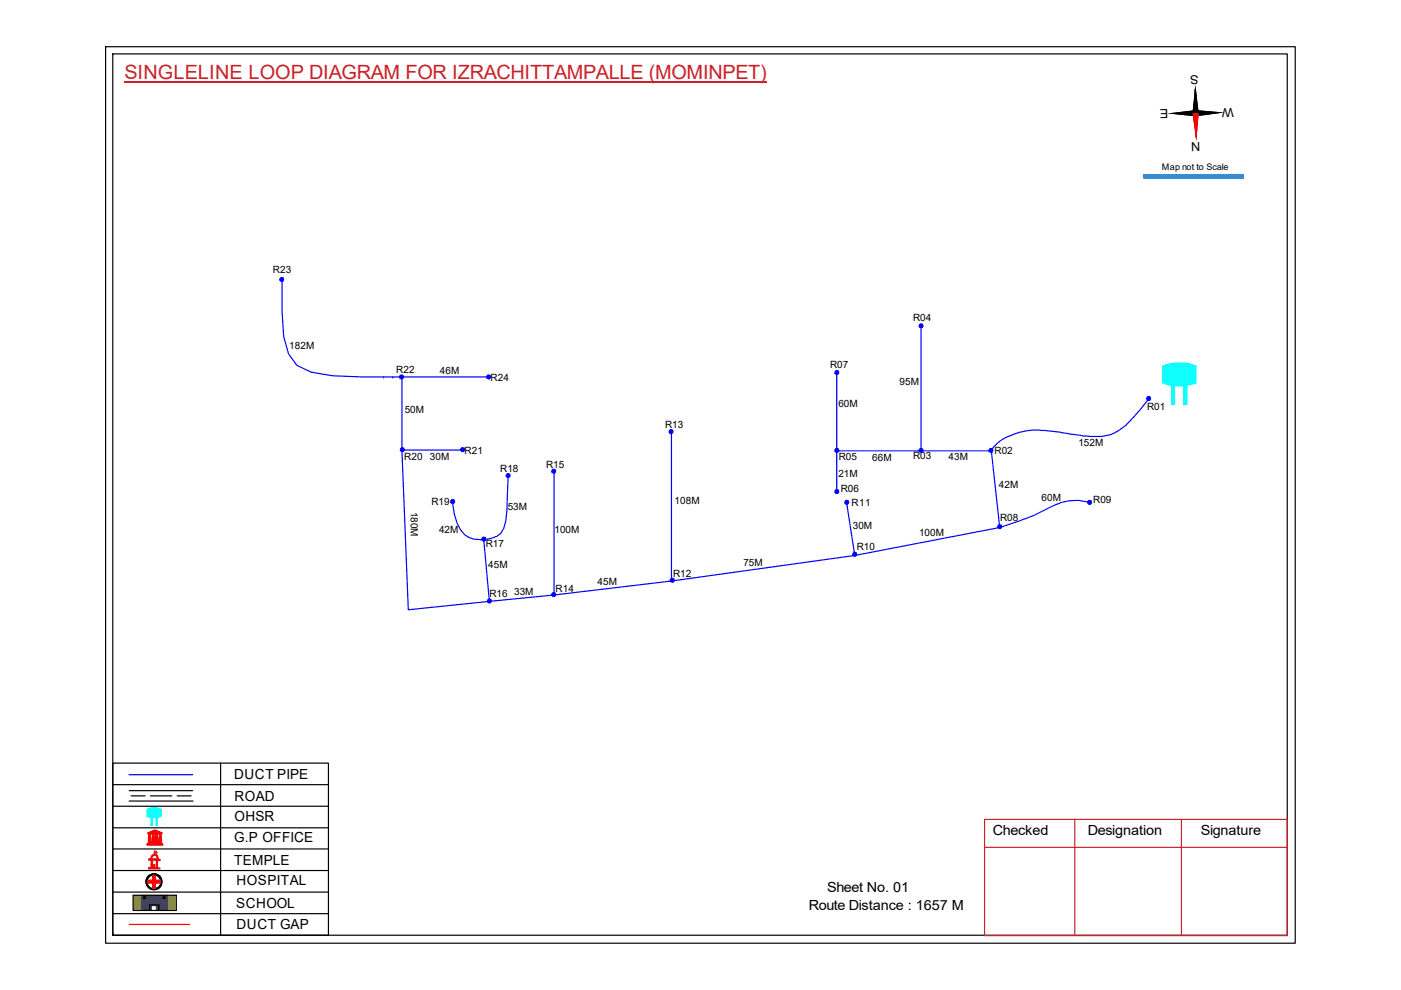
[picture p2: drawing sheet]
<svg xmlns="http://www.w3.org/2000/svg" width="297mm" height="210mm" viewBox="0 0 297 210" stroke-linecap="round" stroke-linejoin="round" font-family="sans-serif">
<path d="M251 81.6h.7v4.2h-.7z" fill-rule="evenodd" fill="#0ffffc"/>
<path d="M251 81.6h.7v4.2h-.7z" fill="none" stroke="#0ffffc" stroke-width=".21"/>
<path d="M248.4 81.5h.6v4.3h-.6z" fill-rule="evenodd" fill="#0ffffc"/>
<path d="M246.5 77.7a8.8 8.8 0 0 1 7-.1v3.6a9.6 9.6 0 0 1-7-.1zM248.4 81.5h.6v4.3h-.6z" fill="none" stroke="#0ffffc" stroke-width=".21"/>
<path d="M246.5 77.6a9.3 9.3 0 0 1 7 0v3.6a10 10 0 0 1-7 0z" fill-rule="evenodd" fill="#0ffffc"/>
<path d="M246.5 77.6a9.3 9.3 0 0 1 7 0v3.6a10 10 0 0 1-7 0z" fill="none" stroke="#0ffffc" stroke-width=".21"/>
<path d="M22.4 9.9h252.2v190.1h-252.2zM23.9 11.4h249v186.9h-249zM253.4 19l.2 10M23.9 197.8v.5" fill="none" stroke="#000" stroke-width=".25"/>
<path d="M208.7 173.7h64.2v24.7h-64.2zM208.7 179.7h64.2M227.9 173.7v24.7M250.5 173.7v24.7" fill="none" stroke="#cd2027" stroke-width=".25"/>
<path d="M26.4 17.4h136.1" fill="none" stroke="#cd2027" stroke-width=".34"/>
<path d="M253.5 23.5l5 .4-5 .7zM248.5 24l5-.5v1.1z" fill="#000"/>
<path d="M248.5 24l5-.5v1.1zM253.5 23.5l5 .4-5 .7z" fill="none" stroke="#000" stroke-width=".21"/>
<path d="M252.9 24h1.1l-.4 5z" fill="#f00"/>
<path d="M252.9 24h1.1l-.4 5z" fill="none" stroke="#f00" stroke-width=".21"/>
<path d="M253.5 23.5l5 .4-5 .7zM248.5 24l5-.5v1.1zM253.4 19l.6 5h-1.1z" fill="#000"/>
<path d="M253.4 19l.6 5h-1.1zM248.5 24l5-.5v1.1zM253.5 23.5l5 .4-5 .7z" fill="none" stroke="#000" stroke-width=".21"/>
<path d="M253.4 19l.2 10" fill="none" stroke="#000" stroke-width=".25"/>
<path d="M252.9 24h1.1l-.4 5z" fill="#f00"/>
<path d="M252.9 24h1.1l-.4 5z" fill="none" stroke="#f00" stroke-width=".21"/>
<path d="M253.4 19l.6 5h-1.1z" fill="#000"/>
<path d="M253.4 19l.6 5h-1.1z" fill="none" stroke="#000" stroke-width=".21"/>
<path d="M253.5 24l.1 5" fill="none" stroke="#f00" stroke-width=".25"/>
<path d="M253.4 19l.1 5" fill="none" stroke="#000" stroke-width=".25"/>
<path d="M242.5 37h21.1v.8h-21.1z" fill-rule="evenodd" fill="#0093dd"/>
<path d="M242.5 37h21.1v.8h-21.1z" fill="none" stroke="#0093dd" stroke-width=".21"/>
<path d="M242.5 37.1l21.1-.1v.7l-21.1 .1z" fill="none" stroke="#0093dd" stroke-width=".25"/>
<path d="M23.9 166.4h45.7M23.9 170.9h45.7M23.9 175.5h45.7M27.4 167.6h13.4M27.4 169.8h13.5M46.8 161.8v36.5M23.9 189.1h45.7M23.9 193.7h45.7M23.9 180h45.7M23.9 184.6h45.7" fill="none" stroke="#000" stroke-width=".25"/>
<path d="M33.1 173.2h.3v1.8h-.3z" fill-rule="evenodd" fill="#0ffffc"/>
<path d="M33.1 173.2h.3v1.8h-.3z" fill="none" stroke="#0ffffc" stroke-width=".21"/>
<path d="M32 173.2h.3v1.8h-.3z" fill-rule="evenodd" fill="#0ffffc"/>
<path d="M31.2 171.6l1.5-.3 1.5 .3v1.5l-1.5 .3-1.5-.3zM32 173.2h.3v1.8h-.3z" fill="none" stroke="#0ffffc" stroke-width=".21"/>
<path d="M31.2 171.5a3.9 3.9 0 0 1 3 0l-.1 1.6a3.8 3.8 0 0 1-2.9 0z" fill-rule="evenodd" fill="#0ffffc"/>
<path d="M31.2 171.5a3.9 3.9 0 0 1 3 0l-.1 1.6a3.8 3.8 0 0 1-2.9 0z" fill="none" stroke="#0ffffc" stroke-width=".21"/>
<path d="M31.2 179h3.3v.2h-3.3zM31.4 178.7h2.9v.2h-2.9zM31.4 176.6l1.5-.6 1.4 .7zM31.5 178.6h2.7zM31.5 176.8h.5v1.7h-.5zM31.7 176.6l1.2-.5 1.2 .5zM32.2 176.8h.5v1.7h-.4l.1-1.6zM32.7 176.3h.3l-.1 .2zM33 176.8h.5v1.7h-.5zM33.7 176.8h.5l-.1 .1 .1 1.6h-.5z" fill="none" stroke="#f00" stroke-width=".21"/>
<path d="M33.7 176.8h.5v1.7h-.5z" fill-rule="evenodd" fill="#f00"/>
<path d="M33.7 176.8h.5v1.7h-.5z" fill="none" stroke="#f00" stroke-width=".21"/>
<path d="M33 176.8h.5v1.7h-.5z" fill-rule="evenodd" fill="#f00"/>
<path d="M33 176.8h.5v1.7h-.5z" fill="none" stroke="#f00" stroke-width=".21"/>
<path d="M32.2 176.8h.5v1.7h-.5z" fill-rule="evenodd" fill="#f00"/>
<path d="M32.2 176.8h.5v1.7h-.5z" fill="none" stroke="#f00" stroke-width=".21"/>
<path d="M31.5 176.8h.5v1.7h-.5z" fill-rule="evenodd" fill="#f00"/>
<path d="M31.5 176.8h.5v1.7h-.5z" fill="none" stroke="#f00" stroke-width=".21"/>
<path d="M32.7 176.2h.4v.3h-.4z" fill-rule="evenodd" fill="#f00"/>
<path d="M31.2 179h3.3v.2h-3.3zM31.2 179.1h3.3M31.4 178.7h2.9v.2h-2.9zM31.4 178.8h2.9M31.5 178.6h2.7v.1h-2.7zM31.5 178.6h2.7M32.7 176.2h.4v.3h-.4z" fill="none" stroke="#f00" stroke-width=".21"/>
<path d="M31.4 176.6l.6-.3a1.72 1.72 0 0 1 2.1 .1l.2 .1v.2zM32 176.4l.7 .1-.1-.3zM33 176.2v.3h.7z" fill-rule="evenodd" fill="#f00"/>
<path d="M31.4 176.6l.6-.3a1.72 1.72 0 0 1 2.1 .1l.2 .1v.2zM32 176.4l.6-.2 .1 .3zM33 176.2l.7 .3h-.7zM32.1 181.5a.73 .73 0 0 1 .9-.3 .73 .73 0 0 1 .5 .7v.3h.4v.2h-.5l-.1 1.5 .5 .2h-2.3v-.1h.5l.1-1.7h-.5v-.2h.4zM32.3 182.3h.9l-.1 1.7-.2 .1-.7-.2zM32.3 181.5a.66 .66 0 0 1 .8-.1 .66 .66 0 0 1 .3 .8l-1.3-.1zM32.6 183.3l.1 .6zM32.7 180.7l.1 .5z" fill="none" stroke="#f00" stroke-width=".21"/>
<path d="M32.8 180.4l.5 .3-.5 .3z" fill="none" stroke="#e66000" stroke-width=".21"/>
<path d="M31.5 182.1h.5l.1-.6 .4-.3h.5a.71 .71 0 0 1 .5 .7l.1 .3h.3v.3h-.3l-.2 .1v1.3l.1 .2h.4v.1h-2.4v-.2h.5v-.2v-1.4h-.5zM32.5 181.4l-.3 .3-.1 .4h1.3l-.3-.7zM32.3 182.4v1.6h.8v-1.6zM32.6 183.3h.2v.7h-.2z" fill-rule="evenodd" fill="#f00"/>
<path d="M31.5 182.1h.5l.1-.6 .4-.3h.5a.71 .71 0 0 1 .5 .7l.1 .3h.3v.3h-.3l-.2 .1v1.3l.1 .2h.4v.1h-2.4v-.2h.5v-.2v-1.4h-.5zM32.2 181.7l.4-.3h.5l.3 .7h-1.3zM32.3 182.4h.8v1.6h-.8zM32.6 183.3h.2v.7h-.2z" fill="none" stroke="#f00" stroke-width=".21"/>
<path d="M32.7 180.7v.5z" fill="#f00"/>
<path d="M32.7 180.7v.5z" fill="none" stroke="#f00" stroke-width=".21"/>
<path d="M32.7 180.7v.5z" fill="#f00"/>
<path d="M32.7 180.7v.5z" fill="none" stroke="#f00" stroke-width=".21"/>
<path d="M32.8 180.7l-.1 .5z" fill="#f00"/>
<path d="M32.8 180.7l-.1 .5zM32.8 180.7v.5" fill="none" stroke="#f00" stroke-width=".21"/>
<path d="M32.8 181v.2z" fill="#f00"/>
<path d="M32.8 181v.2z" fill="none" stroke="#f00" stroke-width=".21"/>
<path d="M32.8 180.9v.3z" fill="#f00"/>
<path d="M32.8 180.9v.3z" fill="none" stroke="#f00" stroke-width=".21"/>
<path d="M32.7 181.2h.1" fill="none" stroke="#f00" stroke-width=".21"/>
<path d="M32.8 181.2h.1" fill="none" stroke="#f00" stroke-width=".21"/>
<path d="M32.8 180.4l.5 .3v.1l-.5 .2z" fill-rule="evenodd" fill="#e66000"/>
<path d="M32.8 180.4l.5 .3v.1l-.5 .2z" fill="none" stroke="#e66000" stroke-width=".21"/>
<path d="M23.9 161.8h45.7v36.5h-45.7zM27.8 168.7h3M31.9 168.7h4.5M37.5 168.7h3" fill="none" stroke="#000" stroke-width=".25"/>
<path d="M27.4 164.3h13.4" fill="none" stroke="#00f" stroke-width=".25"/>
<g fill="none" stroke="#000" stroke-width=".21">
<path d="M31.7 185.8a1.45 1.45 0 0 1 2.3 .7 1.45 1.45 0 0 1-1.4 1.9 1.45 1.45 0 0 1-1.3-2z"/>
<circle cx="32.6" cy="186.9" r="1.69"/>
<circle cx="32.6" cy="187" r="1.52"/>
<circle cx="32.7" cy="186.9" r="1.76"/>
</g>
<path d="M30.9 186.9a1.76 1.76 0 0 1 3.5 0 1.76 1.76 0 0 1-3.5 0zM31.7 185.8a1.49 1.49 0 0 0 .5 2.6 1.46 1.46 0 0 0 1.9-1.7 1.46 1.46 0 0 0-2.4-.9z" fill-rule="evenodd" fill="#000"/>
<path d="M32.4 185.6h.5v1.1h1.1v.5h-1.1v1.1h-.5v-1.1h-1v-.5h1z" fill="none" stroke="#f00" stroke-width=".25"/>
<path d="M31.4 186.6h1v-1h.6v1h1v.6h-1v1h-.6v-1h-1z" fill-rule="evenodd" fill="#f00"/>
<path d="M31.4 186.6h1v-1h.6v1h1v.6h-1v1h-.6v-1h-1z" fill="none" stroke="#f00" stroke-width=".21"/>
<path d="M27.4 196h12.8" fill="none" stroke="#f00" stroke-width=".25"/>
<path d="M28.2 189.8h1.9v3.2h-1.9zM35.5 189.8h1.9v3.2h-1.9z" fill-rule="evenodd" fill="#c8c92d"/>
<path d="M28.2 189.8h1.9v3.2h-1.9zM35.5 189.8h1.9v3.2h-1.9z" fill="none" stroke="#c8c92d" stroke-width=".21"/>
<path d="M30 189.8h5.5v3.2h-2.4v-1h-1v1h-2.1zM30.4 190.2v.3h.4v-.3zM34.7 190.2v.3h.2v-.3z" fill-rule="evenodd" fill="#22346e"/>
<path d="M30 189.8h5.5v3.2h-2.4v-1h-1v1h-2.1zM30.4 190.2h.4v.3h-.4zM34.7 190.2h.2v.3h-.2z" fill="none" stroke="#22346e" stroke-width=".21"/>
<path d="M81.3 79.9h.1M83.3 79.9h.1M28.2 189.8h9.2v3.2h-9.2zM30.4 190.2h.5v.3h-.5zM31.7 193v-1.1h2v1.1M34.6 190.2h.4v.3h-.4z" fill="none" stroke="#000" stroke-width=".25"/>
<g fill="none" stroke="#00f" stroke-width=".25">
<path d="M59.8 59.4v6.8l.4 5.2 1 3.6 1.7 2.5 3.1 1.4 4.5 .8 6.3 .2h8.4M85.2 79.9v15.5l1.4 33.9 30.9-3.1 24.9-3 38.8-5.4 30.8-6M85.2 79.9h18.4M177.4 78.9v25.5M195.3 69.3v26.3M85.2 95.4h13.1M117.5 99.9v26.3M142.4 91.4v31.8M177.4 95.6h32.8M210.2 95.6l1.8 16.2M243.5 84.6l-3.4 4.1a9 9 0 0 1-7.4 3.8 25.1 25.1 0 0 1-6.6-.6l-3-.5a15 15 0 0 0-11.1 2.2l-1.4 1.2-.4 .8M95.9 106.2l.4 2.7a6.7 6.7 0 0 0 3.1 5.1l1 .3 2.2 .2"/>
<path d="M102.6 114.5l1.2 13M107.7 101.1l-.2 7.1-.3 2.3a3.7 3.7 0 0 1-3 3.6l-1.6 .4M179.5 106.8l1.7 11M231.1 106.5a11.5 11.5 0 0 0-9.6 1.6l-2.3 1.2-7.2 2.5"/>
</g>
<circle cx="243.6" cy="84.5" r=".44" fill="#00f"/>
<circle cx="243.6" cy="84.5" r=".44" fill="none" stroke="#00f" stroke-width=".21"/>
<circle cx="210.1" cy="95.5" r=".44" fill="#00f"/>
<circle cx="210.1" cy="95.5" r=".44" fill="none" stroke="#00f" stroke-width=".21"/>
<circle cx="212" cy="111.6" r=".44" fill="#00f"/>
<circle cx="212" cy="111.6" r=".44" fill="none" stroke="#00f" stroke-width=".21"/>
<circle cx="231" cy="106.5" r=".44" fill="#00f"/>
<circle cx="231" cy="106.5" r=".44" fill="none" stroke="#00f" stroke-width=".21"/>
<circle cx="181.2" cy="117.5" r=".44" fill="#00f"/>
<circle cx="181.2" cy="117.5" r=".44" fill="none" stroke="#00f" stroke-width=".21"/>
<circle cx="177.4" cy="104.2" r=".44" fill="#00f"/>
<circle cx="177.4" cy="104.2" r=".44" fill="none" stroke="#00f" stroke-width=".21"/>
<circle cx="177.4" cy="95.5" r=".44" fill="#00f"/>
<circle cx="177.4" cy="95.5" r=".44" fill="none" stroke="#00f" stroke-width=".21"/>
<circle cx="177.4" cy="79" r=".44" fill="#00f"/>
<circle cx="177.4" cy="79" r=".44" fill="none" stroke="#00f" stroke-width=".21"/>
<circle cx="195.3" cy="69" r=".44" fill="#00f"/>
<circle cx="195.3" cy="69" r=".44" fill="none" stroke="#00f" stroke-width=".21"/>
<circle cx="142.3" cy="91.5" r=".44" fill="#00f"/>
<circle cx="142.3" cy="91.5" r=".44" fill="none" stroke="#00f" stroke-width=".21"/>
<circle cx="142.5" cy="123" r=".44" fill="#00f"/>
<circle cx="142.5" cy="123" r=".44" fill="none" stroke="#00f" stroke-width=".21"/>
<circle cx="117.4" cy="126" r=".44" fill="#00f"/>
<circle cx="117.4" cy="126" r=".44" fill="none" stroke="#00f" stroke-width=".21"/>
<circle cx="117.4" cy="99.9" r=".44" fill="#00f"/>
<circle cx="117.4" cy="99.9" r=".44" fill="none" stroke="#00f" stroke-width=".21"/>
<circle cx="103.8" cy="127.4" r=".44" fill="#00f"/>
<circle cx="103.8" cy="127.4" r=".44" fill="none" stroke="#00f" stroke-width=".21"/>
<circle cx="102.6" cy="114.3" r=".44" fill="#00f"/>
<circle cx="102.6" cy="114.3" r=".44" fill="none" stroke="#00f" stroke-width=".21"/>
<circle cx="107.7" cy="100.8" r=".44" fill="#00f"/>
<circle cx="107.7" cy="100.8" r=".44" fill="none" stroke="#00f" stroke-width=".21"/>
<circle cx="85.3" cy="95.3" r=".44" fill="#00f"/>
<circle cx="85.3" cy="95.3" r=".44" fill="none" stroke="#00f" stroke-width=".21"/>
<circle cx="98.1" cy="95.3" r=".44" fill="#00f"/>
<circle cx="98.1" cy="95.3" r=".44" fill="none" stroke="#00f" stroke-width=".21"/>
<circle cx="85.1" cy="79.9" r=".44" fill="#00f"/>
<circle cx="85.1" cy="79.9" r=".44" fill="none" stroke="#00f" stroke-width=".21"/>
<circle cx="103.6" cy="79.9" r=".44" fill="#00f"/>
<circle cx="103.6" cy="79.9" r=".44" fill="none" stroke="#00f" stroke-width=".21"/>
<circle cx="59.7" cy="59.2" r=".44" fill="#00f"/>
<circle cx="59.7" cy="59.2" r=".44" fill="none" stroke="#00f" stroke-width=".21"/>
<circle cx="179.5" cy="106.5" r=".44" fill="#00f"/>
<circle cx="179.5" cy="106.5" r=".44" fill="none" stroke="#00f" stroke-width=".21"/>
<circle cx="195.3" cy="95.5" r=".44" fill="#00f"/>
<circle cx="195.3" cy="95.5" r=".44" fill="none" stroke="#00f" stroke-width=".21"/>
<circle cx="96" cy="106.3" r=".44" fill="#00f"/>
<circle cx="96" cy="106.3" r=".44" fill="none" stroke="#00f" stroke-width=".21"/>
<text font-size="4.2" fill="#cd2027" x="26.4" y="16.8">SINGLELINE LOOP DIAGRAM FOR IZRACHITTAMPALLE (MOMINPET)</text>
<g font-size="3">
<text x="49.7" y="165.2">DUCT PIPE</text>
<text x="49.7" y="169.8">ROAD</text>
<text x="49.7" y="178.6">G.P OFFICE</text>
<text x="49.7" y="174.1">OHSR</text>
<text x="210.5" y="177.1">Checked</text>
<text x="230.7" y="177.1">Designation</text>
<text x="254.6" y="177.1">Signature</text>
<text x="49.7" y="183.4">TEMPLE</text>
<text x="50.2" y="187.7">HOSPITAL</text>
<text x="175.4" y="189.1">Sheet No. 01</text>
<text x="50.1" y="192.4">SCHOOL</text>
<text x="50.2" y="197">DUCT GAP</text>
<text x="171.5" y="193">Route Distance : 1657 M</text>
</g>
<g font-size="2.7">
<text x="254.1" y="16" transform="rotate(179 254.1 16)">S</text>
<text x="247.7" y="23.1" transform="rotate(179 247.7 23.1)">E</text>
<text x="261.6" y="22.9" transform="rotate(179 261.6 22.9)">W</text>
<text x="254.5" y="30.1" transform="rotate(179 254.5 30.1)">N</text>
</g>
<g font-size="2.1">
<text x="57.9" y="57.9">R23</text>
<text x="193.6" y="68.2">R04</text>
<text x="61.3" y="73.9">182M</text>
<text x="84" y="79.2">R22</text>
<text x="93.3" y="79.2">46M</text>
<text x="104" y="80.7">R24</text>
<text x="176" y="78.1">R07</text>
<text x="190.7" y="81.7">95M</text>
<text x="85.8" y="87.6">50M</text>
<text x="177.8" y="86.3">60M</text>
<text x="243.2" y="87">R01</text>
<text x="141" y="90.8">R13</text>
<text x="228.6" y="94.5">152M</text>
<text x="85.7" y="97.6">R20</text>
<text x="91.1" y="97.5">30M</text>
<text x="98.5" y="96.3">R21</text>
<text x="106" y="100.1">R18</text>
<text x="115.8" y="99.1">R15</text>
<text x="177.8" y="101.1">21M</text>
<text x="177.8" y="97.6">R05</text>
<text x="185" y="97.7">66M</text>
<text x="193.6" y="97.4">R03</text>
<text x="201.1" y="97.5">43M</text>
<text x="210.9" y="96.3">R02</text>
<text x="91.5" y="107.1">R19</text>
<text x="143" y="106.8">108M</text>
<text x="178.3" y="104.4">R06</text>
<text x="180.5" y="107.3">R11</text>
<text x="211.8" y="103.4">42M</text>
<text x="220.8" y="106.3">60M</text>
<text x="231.8" y="106.7">R09</text>
<text x="87.1" y="108.5" transform="rotate(90 87.1 108.5)">180M</text>
<text x="93.1" y="113">42M</text>
<text x="107.7" y="108.1">53M</text>
<text x="117.6" y="113">100M</text>
<text x="180.8" y="112.1">30M</text>
<text x="194.9" y="113.6">100M</text>
<text x="212" y="110.5">R08</text>
<text x="103" y="116">R17</text>
<text x="181.6" y="116.6">R10</text>
<text x="103.5" y="120.5">45M</text>
<text x="117.8" y="125.5">R14</text>
<text x="126.7" y="124.1">45M</text>
<text x="142.7" y="122.4">R12</text>
<text x="157.6" y="120.1">75M</text>
<text x="103.8" y="126.7">R16</text>
<text x="109" y="126.2">33M</text>
</g>
<text font-size="1.9" x="246.3" y="36.1">Map not to Scale</text>
</svg>
